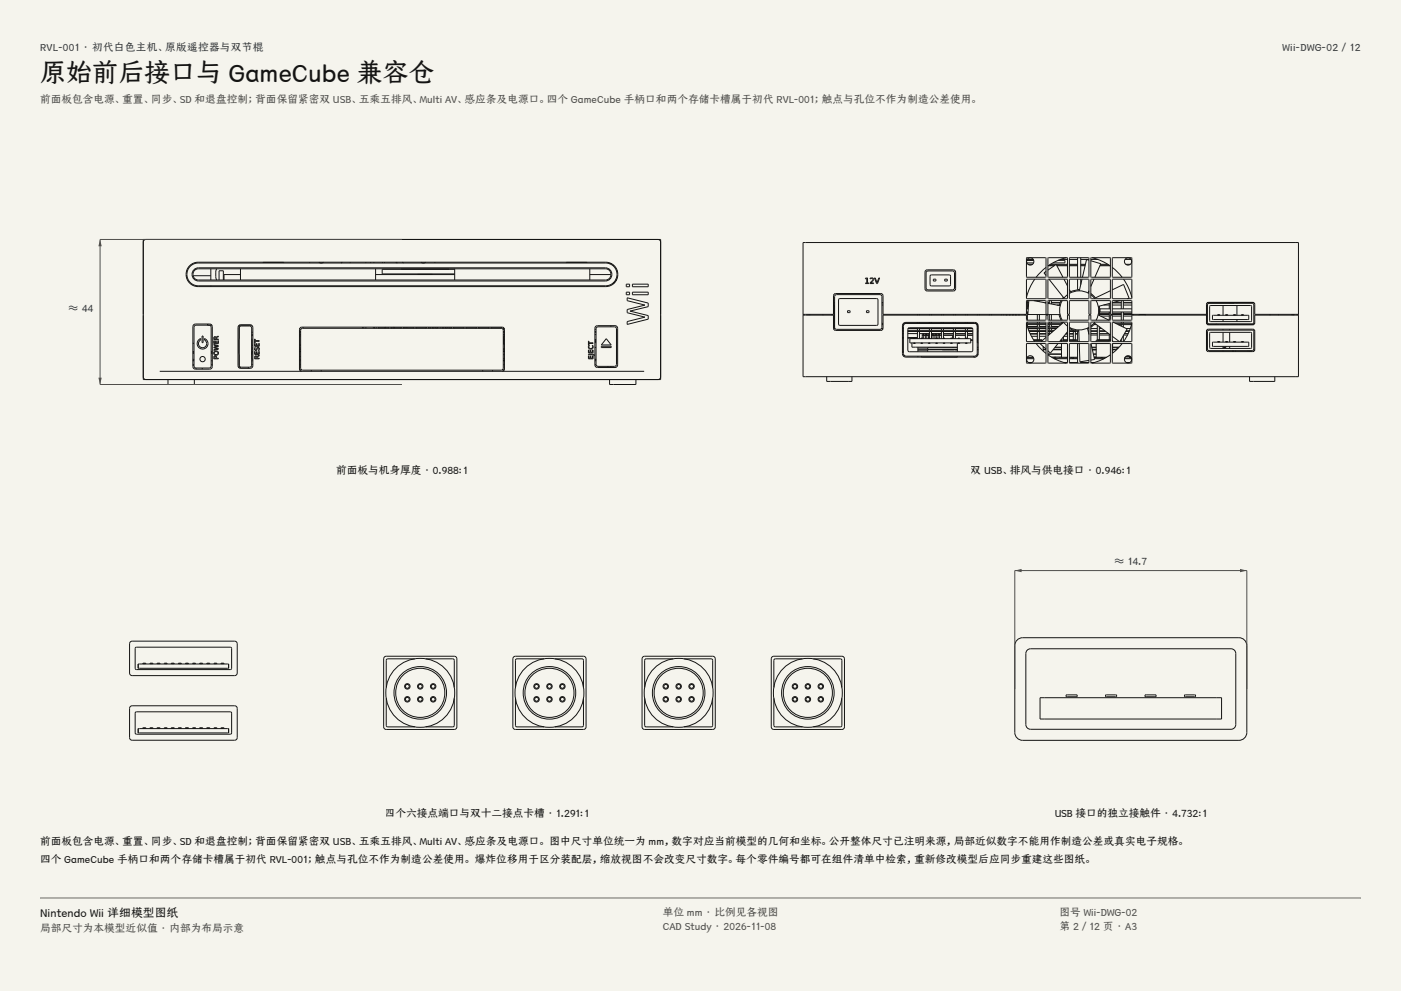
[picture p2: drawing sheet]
<svg xmlns="http://www.w3.org/2000/svg" width="420mm" height="297mm" viewBox="0 0 420 297" stroke-linecap="round" stroke-linejoin="round" font-family="sans-serif">
<g fill="#f5f4ed">
<path d="M0 0h420v297h-420z"/>
<path d="M12 12h396v275h-396z"/>
</g>
<g fill="none" stroke="#141413" stroke-width=".3">
<path d="M43.7 71.8h-.7v42h.7M43.7 71.8a.79 .79 0 0 0-.7 .8M43.7 71.8h153.6M56.8 79.6a3.6 3.6 0 0 1 2.6-1h122.2a3.7 3.7 0 0 1 3.6 3.6 3.7 3.7 0 0 1-3.6 3.7h-122.2a3.7 3.7 0 0 1-3.4-2.3 3.7 3.7 0 0 1 .8-4zM57 79.8a3.3 3.3 0 0 1 2.4-1h122.2a3.4 3.4 0 0 1 3.4 3.4 3.4 3.4 0 0 1-3.4 3.4h-122.2a3.4 3.4 0 0 1-3.1-2.1 3.4 3.4 0 0 1 .7-3.7zM78.9 78.8v-.2h6.1v.2M92.8 78.6v.2M95.6 78.6a1.14 1.14 0 0 0 1.4 0M102.6 78.6l-.4 .2M104.9 78.6l.1 .2M109.6 78.6l.1 .2M111.1 78.6v.2"/>
<path d="M112.1 78.6v.2M114.7 78.6v.2M115.3 78.6v.2M118.7 78.8l.1-.2 .3 .2M120.6 78.6l.4 .2M126.2 78.6a1.14 1.14 0 0 0 1.4 0M130.4 78.6v.2M169.8 78.8v-.2h6.1v.2M182.7 79h.6M183.7 79.6h.4M197.3 71.8h.8v42h-.8M197.3 71.8a.79 .79 0 0 1 .8 .8"/>
<path d="M55.8 82.6h.3M57.9 82.6h5.3M58 97.3l.6-.2h4.3a.79 .79 0 0 1 .7 .8v11.9a.79 .79 0 0 1-.7 .8h-4.3a.79 .79 0 0 1-.8-.8v-11.9zM58.1 80.8l1.4-.5h122a1.98 1.98 0 0 1 1.9 1.9 1.98 1.98 0 0 1-1.9 2h-122a1.98 1.98 0 0 1-1.8-1.2 1.98 1.98 0 0 1 .4-2.2zM58.2 81.2l.7-.6h.5h122.2a1.68 1.68 0 0 1 1.5 1.6 1.68 1.68 0 0 1-1.5 1.7h-122.2a1.7 1.7 0 0 1-1.2-2.7zM62.2 97.1v.4M62.7 97.5l.4 .1 .2 .4v11.9l-.6 .4h-3.9M63.2 80.6v3.3M63.2 85.6v.3M63.5 97.5h-4.7l-.6 .3v11.9l.1 .4 .5 .2M64.9 80.6l-.2 .9v1.7l.2 .7M65.7 83.9v-2.7h1.3v2.7"/>
<path d="M71.6 97.6l.5-.2h2.9a.79 .79 0 0 1 .8 .7v11.5a.79 .79 0 0 1-.8 .8h-2.9a.79 .79 0 0 1-.7-.8v-11.5zM71.7 98.3l.2-.4 .4-.2h2.6l.4 .2 .2 .4-.1 11.4-.5 .3h-2.6l-.4-.1-.2-.4M71.7 97.5v12.8M71.8 97.5h3.6M72.1 82.3h-4.9v1.6M72.1 80.6v3.3M75.5 99.6h.2M75.7 99.6h.1M89.8 98.7v11.9l.2 .5 .5 .2M89.8 98.7l.2-.5 .5-.2h60l.5 .2 .2 .5M89.8 99.6h.3M89.8 99.4h.3"/>
<path d="M89.8 98.7h.4M90.3 98.6l.4-.2h59.6l.4 .2 .2 .4v11.3l-.2 .5-.4 .1h-59.6l-.4-.1-.2-.5v-11.3zM90.9 98v.4M108.6 98v.4M109 98v.4M109.7 98v.4M111.9 98v.4M112.3 98v.4M112.6 80.6v3.3M112.6 82.3h23.7M112.8 98v.4M113.4 98v.4"/>
<path d="M113.4 98.3h3.1M115.6 98l-.3 .3M116.5 98v.4M117.2 98v.4M117.2 98.3h3.1M118 98l.3 .3M120.3 80.6h14.2M120.3 98v.4M120.9 98v.4M120.9 98.3h3.2M121.4 98v.3M122 98v.3"/>
<path d="M124.1 98v.4M124.7 98v.4M125.2 82.3h4.4M127.8 98.1l-3.1 .2M127.8 98v.4M128.5 98v.4M128.5 98.3h.7M129.2 98v.4M129.6 98v.4M129.6 98.3h.6M130.2 98v.4M130.6 98v.4"/>
<path d="M130.6 98.3h.5M131.1 98v.4M131.6 98v.4M132.1 98v.4M132.6 98v.4M132.6 98.3h.5M133.1 98v.4M133.6 98v.4M133.6 98.3h.5M134.1 98v.4M134.5 98v.4M134.5 98.3h.8"/>
<path d="M135.3 98v.4M136 98v.4M136 98.3h3.1M136.3 80.7h-21.7v1.4h21.7M136.3 80.6v3.3M139.1 98v.4M139.7 98v.4M139.7 98.3h3.1M142.8 98v.4M143.5 98v.4M143.5 98.3h3.1M143.5 98v.3"/>
<path d="M146.6 98v.4M147.2 98v.4M147.2 98.3h3.1M150.3 98v.4M150.8 98.7h.4M150.9 99.6h.3M150.9 99.4h.3M151 98.6h.2M151 98.2v.5M151 99.4v.2M151 98.3h.1M151.2 98.7v11.9l-.2 .5-.5 .2"/>
<path d="M176.8 80.6v3.3M176.8 82.3h6.3M178.3 99.6h.4M178.3 99.4h.4M178.3 98.7h.4M178.6 97.8l.5-.2h5.3a.79 .79 0 0 1 .8 .8v11a.79 .79 0 0 1-.8 .7h-5.3a.79 .79 0 0 1-.8-.7v-11zM178.9 98.1l.4-.2h4.9l.6 .4v10.9l-.3 .6h-5.2l-.6-.4v-10.9zM183.1 97.6v.3M184 84.6h.4M184 84.6l.1 .3h-.4M184.5 84h.2M184.7 83.6v.5"/>
<path d="M184.8 81.2h.3M187.7 87.6h1v.7h-1zM187.7 85.2h1v.7h-1zM188 89.2l6.3 1.6v1.1l-5.5 1.3 5.5 1.4v1.1l-6.3 1.5v-.8l5.4-1.4-5.4-1.3v-.9l5.4-1.4-5.4-1.3zM189.6 85.2h4.7v.7h-4.7zM189.6 87.6h4.7v.7h-4.7zM43 113a.79 .79 0 0 0 .7 .8M43.7 113.8h153.6M47.9 111.3h145.2M50.4 113.8v1.4h.8h7.1v-1.4M57.8 109.5h.4M57.8 107.7h.3v.3h-.3"/>
<path d="M57.8 105.9h.4M57.8 105.4h.4M57.8 102.9h.4M57.8 105.6h.4M57.8 108.1h.4M57.8 109.3h.4M58.8 110.3v.3M59.7 101.7l.5-.2v.4a1.23 1.23 0 0 0-.4 1.9 1.23 1.23 0 0 0 1.9 0 1.23 1.23 0 0 0-.4-1.9v-.4a1.63 1.63 0 0 1 .8 2.3 1.63 1.63 0 0 1-2.5 .4 1.63 1.63 0 0 1 .1-2.5zM60.6 100.7h.3v2h-.3zM60.6 110.3v.3M63.3 105.9h.3M63.3 105.4h.3"/>
<path d="M63.3 105.6h.3M63.3 108.1h.3M63.3 109.3h.3M64.1 102.1h.1v.7h.5v-.7h.1v.7h.5v-.7h.2v.9h-1.4zM64.1 103.2l1.4 .4v.2l-1.2 .3 1.2 .3v.3l-1.4 .3v-.2l1.2-.3-1.2-.3v-.2l1.2-.3-1.2-.3zM64.2 101l.4-.1 .2 .2 .7-.4-.6 .7v.2h.6v.2h-1.4zM64.2 106.8l.5-.1 .2 .7h.6v.1h-1.4zM64.3 101.2h.4v.4h-.5zM64.3 106.9h.4l.1 .5h-.6zM71.7 101.5v4.7M72.1 110v.4M74.5 110v.4"/>
<path d="M75.5 100.3h.2M75.5 101.5l.1 6.2h.2M75.5 108.1h.3M75.5 109.3h.3M75.5 100.6h.3M75.6 105.9l-.1 .3M75.6 105.4h.2M75.6 103.5h.2M75.6 104.6h.2M75.6 104.3h.2M75.7 100.3h.1M76.3 102.9h.2v.7h.4v-.7h.2v.7h.5v-.7h.1v.9h-1.4z"/>
<path d="M76.3 101.6h.2v.5h1.2v.2h-1.2v.5h-.2zM76.3 105.3h.2v.7h.4v-.6h.2v.6h.5v-.7h.1v.9h-1.4zM76.4 104.2h.2l-.1 .2a.29 .29 0 0 0 0 .3 .29 .29 0 0 0 .3 .1 .54 .54 0 0 1 .3-.7 .54 .54 0 0 1 .7 .2 .54 .54 0 0 1-.1 .8l-.2-.2a.31 .31 0 0 0 .1-.5 .31 .31 0 0 0-.5 .2 .47 .47 0 0 1-.7 .4 .47 .47 0 0 1 0-.8zM76.4 106.8l.5-.1 .2 .2 .6-.4-.6 .6v.3h.6v.1h-1.4zM76.5 106.9h.4l.1 .5h-.5zM89.8 104.6h.3M89.8 100.3h.3M89.8 100.7h.3M89.8 103.4h.3M89.8 106.8h.3M89.8 107.8h.3M89.8 105.3h.3"/>
<path d="M89.8 103.5h.3M89.8 108.1h.3M89.8 109.3h.3M89.8 104.8h.3M89.8 104.3h.3M89.8 110.8h.6M93.3 110.9v.4M96.3 110.9v.4M144.7 110.9v.4M147.7 110.9v.4M150.6 110.8h.6M150.9 108.1h.2"/>
<path d="M150.9 100.4h.3M150.9 100.8h.3M150.9 100.3h.3M150.9 105.3h.3M150.9 108.1h.3M150.9 109.3h.3M150.9 106.3h.3M150.9 107.9h.3M150.9 107.4h.3M150.9 104.7h.3M150.9 105.2h.3M150.9 103.1h.3"/>
<path d="M150.9 104.5h.3M150.9 107.9l.1 .2M151 101.8h.2M151 100.3v.1M151 100.8v2.3M151 105.3h.1M151.1 108.1h.1M151.2 108.1h-.1M176.4 106.1l1.5 .1 .3 .4-.3-.3h-1.5zM176.4 106.7h.2v.7h.4v-.7h.1v.7h.5v-.8h.2v.9h-1.4zM176.4 102.2h.2v.5h1.2v.2h-1.2v.5h-.2zM176.4 104.9h.2v.7h.4v-.7h.1v.7h.5v-.7h.2v.9h-1.4z"/>
<path d="M176.5 103.5h.2a.55 .55 0 0 0 0 .8 .55 .55 0 0 0 .8 0 .55 .55 0 0 0 0-.8 .68 .68 0 0 1 0 1 .68 .68 0 0 1-.9 0 .68 .68 0 0 1-.1-.9zM178.3 104.1h.4M178.3 107.7h.4M178.3 100.3h.4M178.3 108.1h.4M178.3 109.3h.4M178.7 102.3l-.4 .1M178.7 102.7h-.4M178.7 101.7l-.4 .1M178.7 102.1h-.4M178.7 107.8h-.2l.2 .1M180.3 103.8h2.9v.4h-2.9z"/>
<path d="M181.7 101.5l1.5 1.9h-2.9zM182.2 109.8v.3M182.7 113.8v1.4h.9h7v-1.4M183.1 109.8v.3M198.1 113a.79 .79 0 0 1-.8 .8"/>
<circle cx="60.7" cy="107.6" r=".79"/>
<circle cx="64.7" cy="105.8" r=".51"/>
<circle cx="64.8" cy="105.8" r=".7"/>
</g>
<path d="M120.5 71.8h-90.5v43.4h90.5" fill="none" stroke="#504e49" stroke-width=".3"/>
<g fill="#504e49">
<path d="M30 71.8l.5 2h-1z"/>
<path d="M29.5 113.2h1l-.5 2z"/>
</g>
<g fill="none" stroke="#141413" stroke-width=".3">
<path d="M240.7 72.7h148.6v40.2h-148.6zM307.8 77.3h5.7v5.8h-5.7zM307.8 78h2.1zM307.8 78.8h2.1M308 77.7h1.7M308.2 79.2h1.3M314.2 77.3h5.8v5.8h-5.8zM314.3 79.6h1.7M314.3 79.6h.9M314.5 79.5h1.8M314.9 79.2h5.1M316.7 79.5h3.3"/>
<path d="M316.8 79.6h3.2M317.2 78h2.1v.8h-3.7M317.9 77.7h2.1M319.6 77.2a16.3 16.3 0 0 0-5.5 2.5M320.6 79.2h2.4M320.6 79.5h2.4M320.6 79.6h2.4M320.6 77.7h2.4M320.6 77.3h5.8v5.8h-5.8zM323 77.2v5.9M324 79.2h1.4M324 79.5h1.3"/>
<path d="M324 77.2v5.9M324 79.6h1.3M324 77.7h2.4M326.4 78l-.7-.2-1.2 5.3M327 78.1l3 .9-1.8 4.1M327 77.7h2.1M327.1 77.3h5.7v5.8h-5.7zM327.4 77.2a16.3 16.3 0 0 1 5.5 2.5M329.7 79.6h3.1M329.8 79.5h2.7M329.9 79.2h2.2M333.5 77.3h5.8v5.8h-5.8z"/>
<path d="M337.3 77.7h1.8M337.5 79.2h1.4M240.7 94.4h9.2v4l.2 .4 .4 .2h13.8l.4-.6v-4h43l.2 1.6h5.5l.2-1.6h.5l.2 1.6h5.6l.1-1.6h.6l.1 1.6h5.6l.1-1.6h.6l.2 1.6h5.5l.2-1.6h.5l.2 1.6h5.6l.1-1.6h22.4v2.4l.6 .5h13.3l.6-.5v-2.4h13.1M240.7 94.2h9.2v-5.6l.2-.4 .4-.2h13.8l.4 .6v5.6h43l.2-4.1h5.6l.1 4.1h.5l.2-4.1h5.7v4.1h.6l.1-4.1h5.7v4.1h.6l.2-4.1h5.6l.1 4.1h.5l.2-4.1h5.7v4.1h22.4v-3l.6-.6h13.3l.6 .6v3h13.1M242.3 94.2v.2M242.7 94.2v.2M246.7 94.2v.2M249.4 94.2v.2M249.7 94.2v.2M249.9 94h.2M249.9 96.9h.3M249.9 97.3h.3"/>
<path d="M249.9 90.7h.3M249.9 90.8h.3M249.9 91.4h.3M249.9 98.5h.4M250.1 97.4l-.2 .3M250.1 97.9l-.2 .3M250.1 97.3v1.2M250.2 91.6l-.1 5.3M250.3 88.6l.5-.3 13.3 .1 .3 .5-.1 9.5-.5 .3-13.3-.1-.3-.5zM251.4 89.7l.4-.2h11.2l.2 .4v7.4l-.4 .2h-11.2l-.2-.4zM254.1 93.1h.7v.6h-.7zM259.4 83.4l.7-.1v1.5h.3v.2h-.9v-.2h.3v-1.3l-.4 .1z"/>
<path d="M259.8 93.1h.7v.6h-.7zM260.8 83.4a.64 .64 0 0 1 1 .1 .64 .64 0 0 1-.4 1l-.3 .3h.8v.2h-1.1l.6-.8a.44 .44 0 0 0 .2-.7 .44 .44 0 0 0-.8 .1zM262.1 83.3h.3l.5 1.4 .6-1.4h.2l-.6 1.7h-.3zM264.3 98.5h.4M264.4 96.9h.3M264.4 97.3h.3M264.4 90.7h.3M264.4 90.8h.3M264.4 91.4h.3M270.5 99.3h.3M270.5 98.4h.3M270.5 100h.3"/>
<path d="M270.5 98.5h.3M270.5 99h.3M270.5 98.1h.3M270.6 97.3h.4M270.9 96.9h22M271.7 96.9a.85 .85 0 0 0-.9 .9v8.1a.85 .85 0 0 0 .9 .8h20.4a.85 .85 0 0 0 .9-.8v-8.1a.85 .85 0 0 0-.9-.9M272.1 99.3h19.5M272.1 100h2.9M272.1 99h19.5M272.2 98.5h2.8M272.2 98.5l.4-.3 18.8 .1 .2 .4v6.5l-.4 .2h-18.8l-.3-.5zM272.3 98.4h19.2"/>
<path d="M275 94.2v.2M275 96.6v.3M275 98.4v.6M275 99.3v2.2M275.6 100h3M275.6 98.5h3M275.6 94.2v.2M275.6 96.6v.3M275.6 98.4v.6M275.6 99.3v2.2M277.5 81.1l.5-.2h8.1l.4 .6-.1 5.3-.6 .4h-8.1l-.4-.7v-5zM277.9 81.3h8l.2 .5v4.8l-.5 .3-7.7-.1-.3-.5v-4.5z"/>
<path d="M278.6 94.2v.2M278.6 96.6v.3M278.6 98.4v.6M278.6 99.3v2M278.9 82.6l.3-.2h5.6l.2 .4-.1 2.7-.3 .2-5.6-.1-.2-.3zM279.2 100h3M279.2 98.5h3M279.2 94.2v.2M279.2 96.6v.3M279.2 98.4v.6M279.2 99.3v2.2M279.8 83.7h.8v.5h-.8z"/>
<path d="M282.2 94.2v.2M282.2 96.6v.3M282.2 98.4v.6M282.2 99.3v2.2M282.8 100h3M282.8 98.5h3M282.8 94.2v.2M282.8 96.6v.3M282.8 98.4v.6M282.8 99.3v2M283.2 83.7h.8v.5h-.8zM285.6 100v.1"/>
<path d="M285.6 98.4v.1M285.8 94.2v.2M285.8 96.6v.3M285.8 98.4v.6M285.8 99.3v2.2M286.4 100h3M286.4 98.5h3M286.4 94.2v.2M286.4 96.6v.3M286.4 98.4v.6M286.4 99.3v2.2M289.4 94.2v.2"/>
<path d="M289.4 96.6v.3M289.4 98.4v.6M289.4 99.3v2.2M290 100h1.6M290 98.5h1.6M290 94.2v.2M290 96.6v.3M290 98.4v.6M290 99.3v2.2M292.8 97.3h.4M293 99.3h.2M293 98.4h.2"/>
<path d="M293 100h.1M293 98.5h.1M293 99h.2M293 97.9h.1M293 98.1h.2M293 94.2v.2M293 97.3v.8M293 98.4v.6M293 99.3v3.4M293.6 94.2v.2M296.6 94.2v.2M297.2 94.2v.2"/>
<path d="M300.2 94.2v.2M300.8 94.2v.2M301.6 94.4h.3M302.5 94.4h.4M303.8 94.4h-.3M303.8 94.2v.2M304.4 94.2v.2h.4M305.5 94.3l-.1 .1M305.5 94.2v.2M307.3 94.2v.2M307.4 94.2v.2M307.7 93.5h.5"/>
<path d="M307.7 92.6h.6M307.8 96.6h5.7v5.8h-5.7zM307.8 83.7h5.7v5.8h-5.7zM307.8 97.3h5.8M308 97.9h3M308 90.7h.4M308 90.1v2.5M308 93.5v2.5M308 96.5v.4M308 97.3v.6M308 90.8h.4M308 91.4h.3"/>
<path d="M308 93.9h.2M308 91.9h.3M308 98.1h5.6M308.2 98.4h5.4M308.2 98.5h2.8M308.4 99h5.2M308.4 90.1l-.3 4.2h9.7M308.5 99.3h5.1M308.8 100h2.2M309.9 90.1l3.7 .7M310.2 83.7a16.3 16.3 0 0 0-2.5 5.4M311 90.1v.2"/>
<path d="M311 94.3v1.7M311 96.5v.4M311 97.3v.8M311 98.4v.6M311 99.3v2.7M311.6 100h2M311.6 98.5h2M311.6 97.9h2M311.6 90.1v.3M311.6 94.3v1.7M311.6 96.5v.4M311.6 97.3v.8"/>
<path d="M311.6 98.4v.6M311.6 99.3v2.7M313.1 90.7h.5M313.4 90.8h.2M313.6 80.1l-3 3M313.6 96.9h-5.9a16.3 16.3 0 0 0 2.5 5.5M313.6 81.4l-.6 .4 .6 .8M314.1 99.3h1.5M314.1 98.4h2.6M314.1 100h.5M314.1 98.5h.5M314.1 99h1.9"/>
<path d="M314.1 97.9h.5M314.1 96.9h4.4M314.1 97.3h4M314.1 90.7h.5M314.1 81l2.5-1.8 2.1 3.9M314.1 90.9l3.7 .7M314.1 90.8h.5M314.1 98.1h3M314.2 96.6h5.8v5.8h-5.8zM314.2 83.7h5.8v5.8h-5.8zM314.5 83.7l4.5 5.6M314.6 90.1v.9"/>
<path d="M314.6 94.3v1.7M314.6 96.5v.4M314.6 97.3v.8M314.6 98.4v.6M314.6 99.3v1M315.2 90.1v1M315.2 94.3v1.7M315.2 96.5v.4M315.2 97.3v.8M315.2 98.4v.6M315.2 99.3v.4M315.2 98.5h1.5"/>
<path d="M315.2 97.9h2.2M315.2 90.7h2.6M315.2 90.8h2.6M316.8 91.4h.8M317.5 94.3l.6 1.7M318.1 90.1l-.6 1.5M318.2 96.5v.4M318.4 90.1a5.9 5.9 0 0 0 0 5.9M318.5 96.5l.1 .3M318.8 89.1l-.3 .4M318.8 96.5l1.2 1.2M318.9 96.6l-4.8 4"/>
<path d="M319 83.7l1 2M319.6 100h.4M320 88.3l-1.2 1.2M320 99.4l-2.4 3M320.6 98.1a5.9 5.9 0 0 0 5.8 0M320.6 100h1.2M320.6 99h1.5M320.6 86.8l.5 .9M320.6 96.6h5.8v5.8h-5.8zM320.6 83.7h5.8v5.8h-5.8zM320.7 98.5l1.3 .5 1.4 .2M320.9 98.3l-.3 .4"/>
<path d="M321.8 98.9v.1M321.8 99.3v2.7M322.4 100h.6M322.4 99.3v2.7M323 83.7v3.1h.6M323 99.3v3.1M323.1 99.2l-.3 .1h-2.2M323.4 98.9l.1 3.5M323.4 99.3h-.5M323.5 87.2l-1.5 .2-1.4 .5M323.5 87.2l1.5 .2 1.4 .5M323.6 86.9l-1.1 .1-1.6 .4"/>
<path d="M324 83.7v1.6M324.4 83.7l-.8 3.5M326 98.3l.4 1.9M326.2 99.1h.2M326.2 99.3h.2M326.3 87.5l.1 .1M326.4 99.1v.2M326.4 98.5h.1M326.4 100h.1M326.4 98.4l-.3 .2M326.4 87.1l-.2 .7M327 88.3l1.2 1.2"/>
<path d="M327 88l1.4 1.3M327 99.3h2M327 100h2M327 98.5h2M327 99.1h2M327.1 96.6h5.7v5.8h-5.7zM327.1 83.7h5.7v5.8h-5.7zM328 97.3h.7M328 83.7l-1 2.2M328 96.8l4.9 3.6M328.2 96.5l-1.2 1.2M328.3 96.9l-1.3 1.2"/>
<path d="M328.6 90.1a5.9 5.9 0 0 1 0 5.9M329 97.5v4.5M329.2 94.4l3.3 1.6M329.6 92l-.1-.2 .2 1.3-.2 1.4M329.6 99.3h1.9M329.6 100h2.8M329.6 98.5h.7M329.6 99.1h1.6M329.6 94.1v.4M329.6 97.9v4.1M329.6 94.3h2.9M329.6 94.1h2.9"/>
<path d="M329.6 93.9h2.9M329.7 93.1h.1M329.9 94.7h2.6M330.8 91.4h1.7M332.5 91v1.6M332.5 93.5v2.5M332.9 87.1l-4.8 2.3M332.9 90.9l-3.6 .9M332.9 92.6h-3.1v.9h3.1M333.2 94.2v.2M333.2 94.3h2.9M333.4 80.1l3 3"/>
<path d="M333.4 86.9l3.4-1.7 1.7 4.2-.6 .1M333.4 93.5h5.9M333.4 92.6h5.9M333.4 90.8h2.7M333.4 91.4h2.7M333.4 93.9h2.7M333.4 94.1h2.7M333.4 94.7h2.7M333.5 96.6h5.8v5.8h-5.8zM333.5 83.7h5.8v5.8h-5.8zM333.5 90.7h2.6M333.7 96.5l4.2 2.1-2.2 3.8"/>
<path d="M334.4 96.9h4.9a16.3 16.3 0 0 1-2.5 5.5M335.2 97.3h4M335.8 90.1l-2.4 .6M336.1 90.1v2.5M336.1 93.5v2.5M336.1 96.5v.4M336.1 97.3v.4M336.8 90.7h2.5M336.8 90.1v2.5M336.8 93.5v2.5M336.8 96.5v.4M336.8 97.3v.7"/>
<path d="M336.8 90.8h2.5M336.8 91.4h2.5M336.8 93.9h2.5M336.8 94.1h2.5M336.8 94.3h2.9M336.8 94.7h2.5M336.8 83.7a16.3 16.3 0 0 1 2.5 5.4M337.1 100h1.1M337.5 99.3h1M337.6 99.1h1M337.7 98.5h1.1M339.7 94.2v.2"/>
<path d="M341.5 94.2v.2M341.5 94.3h1.9M343.4 94.2v.2M361.7 99.3h.1M361.7 100h.1M361.7 91.4h.3M361.7 96.9h.4M361.7 99v6M361.8 98.9l.5-.2h13.6l.3 .5-.1 5.9-.5 .3-13.6-.1-.3-.5zM361.9 90.8h8M361.9 90.7h8v.2M362 91.6h-.3v5.3"/>
<path d="M362 97.3h2.7M362 99.2l.4-.3 13.2 .1 .3 .4-.1 5.5-.4 .2-13.2-.1-.2-.4zM362.2 91h13.4l.3 .4-.1 5.4-.4 .2h-13.2l-.2-.4v-5.2zM362.7 99.7l12.4-.1 .1 4.7-12.4 .1zM362.7 91.7l12.4-.1 .1 4.6-12.4 .1zM362.9 91.6h3.8v2.9M363.5 94.5h10.9v1.3h-10.9zM363.6 90.7v.1M364.7 97.3h11.1M364.7 97v.3M364.8 90.7v.1M365 94.3l.7 .1z"/>
<path d="M366.7 95.8v.6M366.7 97.3h.1M366.7 98.7v.2M366.7 99.6v2.9M367.4 94.3l.7 .1zM368.6 97.3h.1M368.6 90.6l7.2 .1M368.6 98.7v.2M368.6 99.6v2.9M369.8 94.3l.6 .1zM370.8 90.7v.2M370.8 91.6v2.9"/>
<path d="M370.8 95.8v.6M372.1 94.3l.7 .1zM375.7 96.9h.4M380.7 94.2v.2M383.3 94.2v.2M387.3 94.2v.2M387.5 94.2v.2M387.7 94.2v.2M387.8 94.2v.2M389.1 94.2v.2M247.8 112.9v1.4h.8h6.8v-1.4M270.5 101.3h.3"/>
<path d="M270.5 101.2h.3M270.5 105.4h.3M271 106.4v.5M272.1 101.3h2.9M272.1 101.2h2.8l-2.8 .1M272.8 101.5h18.2v1.3h-18.2zM273.4 102.8v1.2h13.6M273.8 102.8l.6 .1zM273.9 101.4h.4M275.2 104v1.4M275.2 106.7v.3M275.2 104.8h2.9"/>
<path d="M275.2 104.3h2.9M275.2 104.9h2.9M276.1 102.8h.1M276.1 102.9h.1M276.1 101.3h.1M276.1 101.4h.1M276.1 101.3v.1M276.1 102.8v.1M276.1 102.8h.5l-.5 .1M276.1 101.3l.4 .1M276.2 106.7v.3h.3M276.5 100.3v1"/>
<path d="M276.5 100.3l.1 .2 .3-.2M276.5 100.3l.1-.2 .3 .2M276.5 101.4v.1M276.9 100.3v1.2M276.9 100.5h.5M277.4 100.3v1.2M277.4 100.3l.1 .2 .3-.2M277.4 100.3l.1-.2 .3 .2M277.6 100.1h1M277.6 100.1h-.9l.2 .1-.2 .3M277.6 100.1l.2 .1-.2 .3M277.8 100.3v1.2"/>
<path d="M277.8 100.5h.6M278.1 104.8h8.9M278.1 104.8v.6M278.3 102.8l.5 .1zM278.4 101.3l.4 .1M278.4 101.3v.1M278.4 100.3v1M278.4 100.3l.2 .2M278.4 101.4v.1M278.6 100.1h.1M278.6 100.1l-.2 .2M278.6 101.4v.1"/>
<path d="M279.2 100.5h.1M279.2 100.1h.3M279.3 100.3v1.2M279.3 100.3l.1 .2 .3-.2M279.3 100.3l.1-.2 .3 .2M279.5 100.1h1M279.5 100.1l.2 .1-.2 .3M279.7 100.3v1.2M280.2 100.5h-.5h.6M280.3 100.3v1.2M280.3 100.3l.1 .2 .3-.2M280.3 100.3l.1-.2 .3 .2"/>
<path d="M280.5 100.1h.9M280.5 100.1l.2 .1-.2 .3M280.5 102.8l.5 .1zM280.6 101.4h.4M280.7 100.3v1M280.7 100.5h.5M280.7 101.4v.1M281.2 100.3v1.2M281.2 100.3l.1 .2 .3-.2M281.2 100.3l.1-.2 .3 .2M281.4 100.1h.8M281.4 100.1l.2 .1-.2 .3"/>
<path d="M281.6 100.3v1.2M281.6 100.5h.6M282.5 104.8h.1M282.6 104.8h.1M282.7 102.8h.1M282.7 102.9h.1M282.7 101.3h.1M282.7 101.4h.1M282.7 101.3v.1M282.7 102.8v.1M282.8 102.8h.5l-.5 .1M282.8 101.3l.4 .1"/>
<path d="M282.8 100.5h3M282.8 100.1h3M282.8 101.4v.1M283 104.8h.1M283.3 107h.1M283.3 104.8h.1M283.5 104.8h.1M283.9 104.8h.1M284.1 104.8h.1M284.3 104.7v.1M284.5 104.8h.1M284.7 104.8h.1"/>
<path d="M284.9 104.8h.1M285 102.8l.5 .1zM285 101.4h.4M285.2 104.8h.1M285.4 104.8h.1M285.6 100.5v1M285.6 104v.2M285.6 104.7v.1M285.7 104.8h.1M285.9 104v.2M285.9 104.7v.1M286.1 104.8h.1"/>
<path d="M286.2 104.8h.1M286.4 107h.1M286.4 100.5h3M286.4 100.1h3M287 104.2h-8.9v.5l8.8 .1h-.7M287 102.8v2.6M287 106.7v.3M287.2 102.8l.5 .1zM287.2 101.4h.5M289.4 102.8h.1M289.4 102.9h.1M289.4 101.3h.1"/>
<path d="M289.4 101.4h.1M289.4 102.8v.1M289.5 102.8h.4l-.4 .1M289.5 101.3l.4 .1M290 100.5h1.6M290 100.1h1.6M291 102h.6M291 101.9h.5h-.5M291.9 106.7v.3M292.4 107h-21.1l-.6-.4-.2-.6 .1-8.7 .4-.5 .6-.2 20.9 .1 .5 .3 .2 .7v8.3l-.2 .6-.8 .4M292.9 106.1h.3l-.3 .1M293 104.8h.2"/>
<path d="M293 104.2h.2M293 104.7h.2M293 100.5h.1M293 100.1h.1M293 102.7h.2M293 104h.2M307.8 103h5.7v5.8h-5.7zM307.8 107.5h2.1M307.9 107.2h1.9M308 107.1h1.7M308.3 108.6h1.1M308.9 100.1h2.1"/>
<path d="M309.2 100.8h1.8M309.9 101.9h2.5h-2.5M309.9 102h2.7M310.6 103l3 2.9M311.6 100.1h2M311.6 100.8h2M311.8 103l1.8 1.6M312.7 103.8v1.4M312.7 104.8h.9M312.7 104.7h.9M312.7 104.2h.4M312.7 104h.3"/>
<path d="M313.6 101.1l-1.5 1.3M314.1 106.3a16.3 16.3 0 0 0 5.5 2.5M314.1 100.1h.5M314.1 106.1h4.1M314.2 103h5.8v5.8h-5.8zM315.2 107h3M315.6 107.2h.5M315.7 104.8h2.5M315.8 104.7h2.4M316.1 107.5h3.9M316.1 107.2l.2-.1 .2 .3-.2 .1zM316.2 104.2h2"/>
<path d="M316.3 107v.1M316.3 104h1.9M316.5 107.3h1.2M317.2 103l-2.3 2.8-.8-.7M317.7 107.3h.5M317.7 107v.3M318.2 101.7v.7M318.2 107v.3M318.2 103v4.1h1.8M318.8 101v1M318.9 108.6h1.1M318.9 100.8h1.1"/>
<path d="M319.5 100.1h.5M319.6 107.1v.2h-1.4M319.6 107.2h.2M319.8 107.1v.2h.2M320 102h-1.8v.4M320 101.9h-1.4h1.4M320.6 108.7l.1-5.7h5.7v5.7M320.6 108.7h5.8M320.6 102h2.4M320.6 107.1h2.4M320.6 101.9h2.2h-2.2M320.6 107.3h.6"/>
<path d="M320.6 100.1h1.2M320.6 100.8h1.1M320.6 107.5h2.4M320.6 108.6h2.4M321.2 107.3h.2M321.2 107.1v.2M321.5 107.1l.1 .4 .1-.4M321.7 100.8h.1M321.8 107.3h1.2M322.4 100.1h.6M323 103v5.8M323.5 103l.2 5.4 2.7-.4"/>
<path d="M324 108.6h2.4M324 108.4v.4M327 108.6h1.1M327 100.4h2M327.1 103h5.7v5.8h-5.7zM327.1 103l1 4.7-1.1 .2M327.3 104h1.3M327.3 104.2h1.3M327.5 104.7h1.1M327.5 104.8h1.1M327.6 104.8h.1M327.8 106.1h.8"/>
<path d="M327.8 104.8h.1M328 107h.6M328 107.1h3.7M328 107.3h.2M328.1 107.5h2.8M328.1 104.8h.1M328.2 107.3h.5M328.2 107.1v.2M328.4 104.8h.1M328.5 104.8h.1M328.6 104.8h.1M328.6 103l.1 4.3"/>
<path d="M329.6 100.4h2.9M330.1 107.1v.2h-1.4M330.1 107.2h.2M330.3 107.1v.2h1M331.7 107.1h.1M332.5 100.1v1.9M332.9 102h-4.3v.4M332.9 101.9h-3.9h3.9M332.9 106.3a16.3 16.3 0 0 1-5.5 2.5M333.4 102l.1 .4M333.4 100.8l2.2 1.6M333.5 103h5.8v5.8h-5.8z"/>
<path d="M333.5 104.8h1.2M333.5 104.2h1.4M333.5 103v2.8M333.5 104h2M333.6 104.8h.1M333.8 104.8h.1M334.8 104.7l-1.3 .1M334.9 104.3h.3M334.9 104.2v.5M334.9 104.2h.4M336.1 101.7v.7M336.4 103l-3 2.9"/>
<path d="M336.8 100.6v1.8M336.9 100.4h1.1M337.1 107.5h2.1M337.2 107.2h.1M337.3 107.1v.2h1.4M337.5 106.8h1.2v.5M337.6 108.6h1.1M338.7 107.1h.3M338.7 107.3h.5M339 107.1h.1M339 107v.1M339.2 107.3h.1"/>
<path d="M339.2 107.2v.1M361.7 103.3h.1M361.7 104.1h.1M361.7 100.3h.1M361.7 102.6h.1M363.5 102.5h10.9v1.3h-10.9zM365 102.4l.7 .1zM366.7 103.8v.6M366.7 105.1v.3M367.4 102.4l.7 .1zM367.5 103.8v.3h-.8M368.6 103.8v.6"/>
<path d="M369.4 105.1v.3M369.8 102.4l.6 .1zM369.8 105.1v.3M370.3 105.1v.3M372.1 102.4l.7 .1zM374.1 105.1v.3M374.6 112.9v1.4h.8h6.8v-1.4M374.7 105.1v.3M375 105.1v.3M375.8 104.9h.4M39.1 192.4l.5-.2h30.7a.77 .77 0 0 1 .8 .7v8.8a.77 .77 0 0 1-.8 .8h-30.7a.77 .77 0 0 1-.8-.8v-8.8zM40.7 194h28.4l.3 .3v6l-.3 .4h-28.2l-.4-.4v-6z"/>
<path d="M41.4 199h27.1v1.3h-27.1zM42.8 198.7h.9v.2h-.9zM45 198.7h.8v.2h-.8zM47.1 198.7h.8v.2h-.8zM49.2 198.7h.9v.2h-.9zM51.4 198.7h.8v.2h-.8zM53.5 198.7h.8v.2h-.8zM55.6 198.7h.9v.2h-.9zM57.8 198.7h.8v.2h-.8zM59.9 198.7h.8v.2h-.8zM62 198.7h.9v.2h-.9zM64.1 198.7h.9v.2h-.9z"/>
<path d="M66.3 198.7h.8v.2h-.8zM115.2 196.9l.6-.2h20.4a.77 .77 0 0 1 .8 .7v20.4a.77 .77 0 0 1-.8 .8h-20.4a.77 .77 0 0 1-.8-.8v-20.4zM124.4 197.4h-8.2l-.3 .3-.1 8.3M127.6 197.4h8.1l.4 .3 .1 8.3M154 196.9l.5-.2h20.4a.77 .77 0 0 1 .8 .7v20.4a.77 .77 0 0 1-.8 .8h-20.4a.77 .77 0 0 1-.8-.8v-20.4zM163.1 197.4h-8.1l-.4 .3-.1 8.3M166.3 197.4h8.2l.4 .3v8.3M192.7 196.9l.6-.2h20.4a.77 .77 0 0 1 .7 .7v20.4a.77 .77 0 0 1-.7 .8h-20.4a.77 .77 0 0 1-.8-.8v-20.4zM201.8 197.4h-8.1l-.4 .3v8.3M205.1 197.4h8.1l.4 .3 .1 8.3M231.4 196.9l.6-.2h20.4a.77 .77 0 0 1 .8 .7v20.4a.77 .77 0 0 1-.8 .8h-20.4a.77 .77 0 0 1-.8-.8v-20.4zM240.6 197.4h-8.2l-.4 .3v8.3"/>
<path d="M243.8 197.4h8.1l.4 .3 .1 8.3M305.1 191.6l1.5-.5h64.8a2.37 2.37 0 0 1 2.4 2.4v26a2.37 2.37 0 0 1-2.4 2.4h-64.8a2.37 2.37 0 0 1-2.4-2.4v-26a2.36 2.36 0 0 1 .9-1.9zM307.8 195l1.2-.6h60a1.42 1.42 0 0 1 1.5 1.5v21.2a1.42 1.42 0 0 1-1.5 1.5h-60a1.42 1.42 0 0 1-1.5-1.5v-21.2zM39.1 211.7l.5-.2h30.7a.77 .77 0 0 1 .8 .8v8.8a.77 .77 0 0 1-.8 .7h-30.7a.77 .77 0 0 1-.8-.7v-8.8zM40.7 213.4l28.4-.1 .3 .4v6l-.3 .3h-28.2l-.4-.3v-6zM41.4 218.4h27.1v1.3h-27.1zM42.8 218.1h.9v.2h-.9zM45 218.1h.8v.2h-.8zM47.1 218.1h.8v.2h-.8zM49.2 218.1h.9v.2h-.9zM51.4 218.1h.8v.2h-.8zM53.5 218.1h.8v.2h-.8z"/>
<path d="M55.6 218.1h.9v.2h-.9zM57.8 218.1h.8v.2h-.8zM59.9 218.1h.8v.2h-.8zM62 218.1h.9v.2h-.9zM64.1 218.1h.9v.2h-.9zM66.3 218.1h.8v.2h-.8zM115.8 209.3l.1 8.3 .3 .2h8.2M136.2 209.3l-.1 8.3-.4 .2h-8.1M154.5 209.3l.1 8.3 .4 .2h8.1M174.9 209.3v8.3l-.4 .2h-8.2M193.3 209.3v8.3l.4 .2h8.1M213.7 209.3l-.1 8.3-.4 .2h-8.1"/>
<path d="M232 209.3v8.3l.4 .2h8.2M252.4 209.3l-.1 8.3-.4 .2h-8.1M311.8 209.1h54.4v6.4h-54.4zM319.6 208.3h3.3v.5h-3.3zM331.4 208.3h3.3v.5h-3.3zM343.3 208.3h3.3v.5h-3.3zM355.1 208.3h3.3v.5h-3.3z"/>
<circle cx="308.8" cy="78.4" r="1.09"/>
<circle cx="338.2" cy="78.4" r="1.09"/>
<circle cx="308.8" cy="107.7" r="1.09"/>
<circle cx="338.2" cy="107.7" r="1.09"/>
<circle cx="122.1" cy="209.6" r=".82"/>
<circle cx="122.1" cy="205.7" r=".82"/>
<circle cx="122.1" cy="209.6" r=".58"/>
<circle cx="122.1" cy="205.7" r=".58"/>
<circle cx="126" cy="207.6" r="10.4"/>
<circle cx="126" cy="207.6" r="7.9"/>
<circle cx="126" cy="207.6" r="7.4"/>
<circle cx="126" cy="209.6" r=".82"/>
<circle cx="126" cy="205.7" r=".82"/>
<circle cx="126" cy="209.6" r=".58"/>
<circle cx="126" cy="205.7" r=".58"/>
<circle cx="129.9" cy="209.6" r=".82"/>
<circle cx="129.9" cy="205.7" r=".82"/>
<circle cx="129.9" cy="209.6" r=".58"/>
<circle cx="129.9" cy="205.7" r=".58"/>
<circle cx="160.8" cy="209.6" r=".82"/>
<circle cx="160.8" cy="205.7" r=".82"/>
<circle cx="160.8" cy="209.6" r=".58"/>
<circle cx="160.8" cy="205.7" r=".58"/>
<circle cx="164.7" cy="207.6" r="10.4"/>
<circle cx="164.7" cy="207.6" r="7.9"/>
<circle cx="164.7" cy="207.6" r="7.4"/>
<circle cx="164.7" cy="209.6" r=".82"/>
<circle cx="164.7" cy="205.7" r=".82"/>
<circle cx="164.7" cy="209.6" r=".58"/>
<circle cx="164.7" cy="205.7" r=".58"/>
<circle cx="168.6" cy="209.6" r=".82"/>
<circle cx="168.6" cy="205.7" r=".82"/>
<circle cx="168.6" cy="209.6" r=".58"/>
<circle cx="168.6" cy="205.7" r=".58"/>
<circle cx="199.6" cy="209.6" r=".82"/>
<circle cx="199.6" cy="205.7" r=".82"/>
<circle cx="199.6" cy="209.6" r=".58"/>
<circle cx="199.6" cy="205.7" r=".58"/>
<circle cx="203.4" cy="207.6" r="10.4"/>
<circle cx="203.4" cy="207.6" r="7.9"/>
<circle cx="203.4" cy="207.6" r="7.4"/>
<circle cx="203.5" cy="209.6" r=".82"/>
<circle cx="203.5" cy="205.7" r=".82"/>
<circle cx="203.5" cy="209.6" r=".58"/>
<circle cx="203.5" cy="205.7" r=".58"/>
<circle cx="207.3" cy="209.6" r=".82"/>
<circle cx="207.3" cy="205.7" r=".82"/>
<circle cx="207.3" cy="209.6" r=".58"/>
<circle cx="207.3" cy="205.7" r=".58"/>
<circle cx="238.3" cy="209.6" r=".82"/>
<circle cx="238.3" cy="205.7" r=".82"/>
<circle cx="238.3" cy="209.6" r=".58"/>
<circle cx="238.3" cy="205.7" r=".58"/>
<circle cx="242.2" cy="207.6" r="10.4"/>
<circle cx="242.2" cy="207.6" r="7.9"/>
<circle cx="242.2" cy="207.6" r="7.4"/>
<circle cx="242.2" cy="209.6" r=".82"/>
<circle cx="242.2" cy="205.7" r=".82"/>
<circle cx="242.2" cy="209.6" r=".58"/>
<circle cx="242.2" cy="205.7" r=".58"/>
<circle cx="246.1" cy="209.6" r=".82"/>
<circle cx="246.1" cy="205.7" r=".82"/>
<circle cx="246.1" cy="209.6" r=".58"/>
<circle cx="246.1" cy="205.7" r=".58"/>
</g>
<path d="M304.2 206.5v-35.5h69.6v35.5" fill="none" stroke="#504e49" stroke-width=".3"/>
<g fill="#504e49">
<path d="M304.2 171l2.1-.5v1z"/>
<path d="M371.7 170.5l2.1 .5-2.1 .5z"/>
</g>
<path d="M12 269.3h396zM12 269h396v.3h-396z" fill-rule="evenodd" fill="#504e49"/>
<text font-size="7.8" fill="#141413" x="12" y="24.7">原始前后接口与 GameCube 兼容仓</text>
<text font-size="3.5" fill="#141413" x="12" y="274.9">Nintendo Wii 详细模型图纸</text>
<g font-size="3.2" fill="#1b365d">
<text x="12" y="15.3">RVL-001 · 初代白色主机、原版遥控器与双节棍</text>
<text x="384.5" y="15.3">Wii-DWG-02 / 12</text>
<text x="20.5" y="93.5">≈ 44</text>
<text x="334.1" y="169.4">≈ 14.7</text>
</g>
<g font-size="3.2" fill="#504e49">
<text x="12" y="30.9">前面板包含电源、重置、同步、SD 和退盘控制；背面保留紧密双 USB、五乘五排风、Multi AV、感应条及电源口。四个 GameCube 手柄口和两个存储卡槽属于初代 RVL-001；触点与孔位不作为制造公差使用。</text>
<text x="198.7" y="274.5">单位 mm · 比例见各视图</text>
<text x="317.6" y="274.5">图号 Wii-DWG-02</text>
<text x="12" y="279.3">局部尺寸为本模型近似值 · 内部为布局示意</text>
<text x="198.7" y="278.8">CAD Study · 2026-11-08</text>
<text x="317.6" y="278.8">第 2 / 12 页 · A3</text>
</g>
<g font-size="3.2" fill="#141413">
<text x="100.8" y="142">前面板与机身厚度 · 0.988:1</text>
<text x="291" y="142">双 USB、排风与供电接口 · 0.946:1</text>
<text x="115.4" y="245">四个六接点端口与双十二接点卡槽 · 1.291:1</text>
<text x="316.1" y="245">USB 接口的独立接触件 · 4.732:1</text>
<text x="12" y="253.3">前面板包含电源、重置、同步、SD 和退盘控制；背面保留紧密双 USB、五乘五排风、Multi AV、感应条及电源口。 图中尺寸单位统一为 mm，数字对应当前模型的几何和坐标。公开整体尺寸已注明来源，局部近似数字不能用作制造公差或真实电子规格。</text>
<text x="12" y="258.6">四个 GameCube 手柄口和两个存储卡槽属于初代 RVL-001；触点与孔位不作为制造公差使用。 爆炸位移用于区分装配层，缩放视图不会改变尺寸数字。每个零件编号都可在组件清单中检索，重新修改模型后应同步重建这些图纸。</text>
</g>
</svg>
